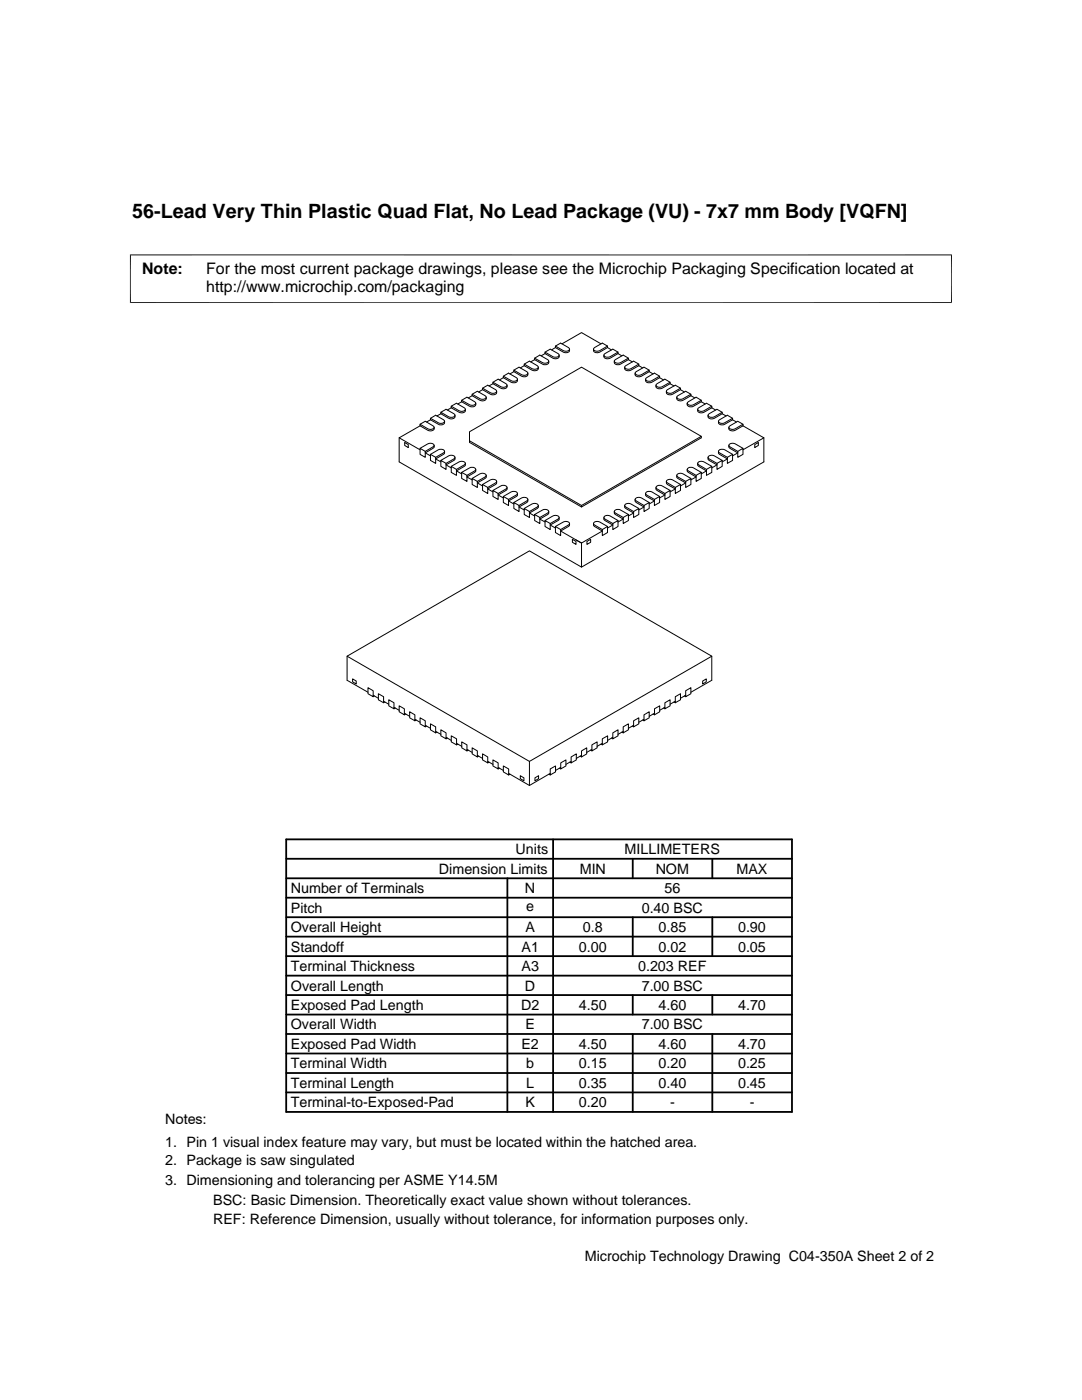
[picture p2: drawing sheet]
<svg xmlns="http://www.w3.org/2000/svg" width="216mm" height="279mm" viewBox="0 0 216 279" stroke-linecap="round" stroke-linejoin="round" font-family="sans-serif">
<g fill="none" stroke="#000" stroke-width=".2">
<path d="M26 50.8v9.7M189.9 50.8v9.7M189.9 50.9h-164M25.9 60.4h164M92.1 79.9l1.6 .9 .5 .1a.54 .54 0 0 0 .7-.6l-1.7-1-1.1 .6v.3M94.2 79l-.8 .4M94.2 78.7l1.8 1a.64 .64 0 0 0 1-.6l-1.8-1-1 .6v.3M94.2 79l1.8 1a.7 .7 0 0 0 .7-.1 .7 .7 0 0 0 .3-.6M96.3 77.8l-.8 .4M96.3 77.5l1.6 .9 .5 .1a.55 .55 0 0 0 .7-.6l-1.8-1-1 .6v.3M96.3 77.8l1.6 .9 .5 .1a.62 .62 0 0 0 .7-.7M98.4 76.6l-.8 .4"/>
<path d="M98.4 76.3l1.5 .9 .5 .1a.55 .55 0 0 0 .7-.6l-1.7-1-1 .6v.3M98.4 76.6l1.5 .9 .5 .1a.62 .62 0 0 0 .8-.7M100.4 75.4l-.7 .4M100.4 75.1l1.6 .9 .5 .1a.54 .54 0 0 0 .7-.6l-1.7-1-1.1 .6v.3M100.4 75.4l1.6 .9 .5 .1a.59 .59 0 0 0 .8-.7M102.5 74.2l-.8 .4M102.5 73.9l1.8 1a.62 .62 0 0 0 .7 0 .62 .62 0 0 0 .3-.6l-1.7-1-1.1 .6v.3M102.5 74.2l1.6 .9a.75 .75 0 0 0 .8 .1 .75 .75 0 0 0 .4-.7M104.6 73l-.8 .4M104.6 72.7l1.6 .9 .5 .1a.65 .65 0 0 0 .7-.4l-.2-.3-1.6-.9-1 .6v.3M104.6 73l1.6 .9 .5 .1a.62 .62 0 0 0 .7-.7M106.7 71.8l-.8 .4"/>
<path d="M106.7 71.5l1.5 .9 .6 .1a.55 .55 0 0 0 .7-.6l-1.8-1-1 .6v.3M106.7 71.8l1.8 1h.3a.62 .62 0 0 0 .7-.7M108.8 70.6l-.8 .4M108.8 70.3l1.5 .9 .5 .1a.53 .53 0 0 0 .7-.6l-1.7-1-1 .6v.3M108.8 70.6l1.5 .9 .5 .1a.62 .62 0 0 0 .8-.7M110.8 69.4l-.7 .4M110.8 69.1l1.6 .9 .5 .1a.54 .54 0 0 0 .7-.6l-1.7-1-1.1 .6v.3M110.8 69.4l1.6 .9a.75 .75 0 0 0 .8 .1 .75 .75 0 0 0 .4-.7M112.1 68.6l3.9-2.2 3.9 2.2M121.2 69.4l-1.5 .9a.75 .75 0 0 1-.8 .1 .75 .75 0 0 1-.5-.7M121.2 69.1l-1.5 .9-.6 .1a.54 .54 0 0 1-.6-.6l1.7-1 1 .6v.3M121.2 69.4l.8 .4"/>
<path d="M123.3 70.6l-1.5 .9a.75 .75 0 0 1-.9 .1 .75 .75 0 0 1-.4-.7M123.3 70.3l-1.8 1a.62 .62 0 0 1-.6 0 .62 .62 0 0 1-.4-.6l1.8-1 1 .6v.3M123.3 70.6l.8 .4M125.4 71.8l-1.8 1h-.3a.62 .62 0 0 1-.7-.7M125.4 71.5l-1.6 .9-.5 .1a.55 .55 0 0 1-.7-.6l1.8-1 1 .6v.3M125.4 71.8l.8 .4M127.5 73l-1.6 .9-.5 .1a.62 .62 0 0 1-.7-.7M127.5 72.7l-1.6 .9-.5 .1a.55 .55 0 0 1-.7-.6l1.7-1 1.1 .6v.3M127.5 73l.7 .4M129.5 74.2l-1.5 .9a.77 .77 0 0 1-.8 .1 .77 .77 0 0 1-.5-.7M129.5 73.9l-1.7 1a.62 .62 0 0 1-.7 0 .62 .62 0 0 1-.3-.6l1.7-1 1 .6v.3M129.5 74.2l.8 .4"/>
<path d="M131.6 75.4l-1.8 1a.68 .68 0 0 1-.7-.1 .68 .68 0 0 1-.3-.6M131.6 75.1l-1.8 1a.64 .64 0 0 1-.9-.6l1.7-1 1 .6v.3M131.6 75.4l.8 .4M133.7 76.6l-1.6 .9a.75 .75 0 0 1-.8 .1 .75 .75 0 0 1-.4-.7M133.7 76.3l-1.6 .9-.5 .1a.54 .54 0 0 1-.7-.6l1.8-1 1 .6v.3M133.7 76.6l.8 .4M135.8 77.8l-1.6 .9-.5 .1a.62 .62 0 0 1-.7-.7M135.8 77.5l-1.6 .9-.5 .1a.55 .55 0 0 1-.7-.6l1.7-1 1.1 .6v.3M135.8 77.8l.8 .4M137.9 79l-1.6 .9-.5 .1a.62 .62 0 0 1-.8-.7M137.9 78.7l-1.8 1h-.3a.55 .55 0 0 1-.7-.6l1.7-1 1.1 .6v.3M137.9 79l.7 .4"/>
<path d="M139.9 79.9l-1.7 1h-.6l-.5-.4 .3-.3 1.5-.9 1 .6v.3M79.7 87.4v4.8l36.3 21 36.4-21v-4.8M80.8 88.3l.7 .4v.6l-.7-.4zM83.8 85l-4.1 2.4 4.1 2.4M83.8 85l1.6 .9a.77 .77 0 0 0 .8 .1 .77 .77 0 0 0 .4-.7M83.8 89.5l1.1 .6v1.2l-1.1-.6zM83.8 89.5l1.8-1h.6l.4 .2v.2l-.2 .3-1.5 .9M83.8 84.7l1.8 1h.6l.4-.4-.2-.3-1.5-.9-1.1 .6v.3M85.9 83.8l-.8 .4M85.9 83.8l1.8 1h.3a.62 .62 0 0 0 .7-.7M85.9 83.5l1.8 1h.3a.55 .55 0 0 0 .7-.6l-1.8-1-1 .6v.3M85.9 90.7l1 .6v1.2l-1-.6z"/>
<path d="M85.9 90.7l1.6-.9 .5-.1a.53 .53 0 0 1 .7 .5l-1.8 1.1M86.6 88.9v.3l-.2 .3-1.5 .9 1 .6M88 82.6l-.8 .4M88 82.6l1.5 .9 .5 .1a.62 .62 0 0 0 .8-.7M88 82.3l1.5 .9 .5 .1a.53 .53 0 0 0 .7-.6l-1.7-1-1 .6v.3M88 91.9l1.5-.9 .5-.2a.55 .55 0 0 1 .7 .6l-1.7 1.1M88 91.9l1 .6v1.2l-1-.6zM88.7 90.1v.4l-.2 .2-1.6 .9 1.1 .6M90 81.4l-.7 .4M90 81.1l1.6 .9 .5 .1a.55 .55 0 0 0 .7-.6l-1.7-1-1.1 .6v.3M90 81.4l1.6 .9a.75 .75 0 0 0 .8 .1 .75 .75 0 0 0 .5-.7M90 93.1l1.1 .6v1.2l-1.1-.6z"/>
<path d="M90 93.1l1.6-.9 .5-.1a.55 .55 0 0 1 .7 .5l-1.7 1.1M90.8 91.3l-.1 .4-.1 .2-1.6 .9 1 .6M92.1 80.2l-.7 .4M92.1 80.2l1.8 1a.69 .69 0 0 0 1-.7M92.1 94.3l1.1 .6v1.2l-1.1-.6zM92.1 94.3l1.8-1a.64 .64 0 0 1 1 .5l-1.7 1.1M92.9 92.5l-.1 .4-.2 .2-1.5 .9 1 .6M93.7 86.2l22.3-12.9 23.9 13.8-23.9 13.8-22.3-12.9zM94.2 95.5l1 .6v1.2l-1-.6zM94.2 95.5l1.8-1h.6l.4 .2v.2l-.2 .3-1.6 .9M94.9 93.7v.4l-.2 .2-1.5 .9 1 .6M96.3 96.7l1 .6v1.2l-1-.6z"/>
<path d="M96.3 96.7l1.6-.9 .5-.1a.55 .55 0 0 1 .7 .5l-1.8 1.1M97 94.9v.3l-.2 .3-1.6 .9 1.1 .6M98.4 97.9l1 .6v1.2l-1-.6zM98.4 97.9l1.7-1h.3a.55 .55 0 0 1 .7 .5l-1.7 1.1M99.1 96.1v.4l-.2 .2-1.6 .9 1.1 .6M100.4 99.1l1.1 .6v1.2l-1.1-.6zM100.4 99.1l1.6-.9 .5-.1a.52 .52 0 0 1 .7 .5l-1.7 1.1M101.2 97.3l-.1 .4-.1 .2-1.6 .9 1 .6M103.3 98.5l-.1 .4-.2 .2-1.5 .9 1 .6M105.3 99.7v.4l-.2 .2-1.5 .9 1 .6M126.7 99.7v.3l.3 .3 1.5 .9-1 .6M128.8 98.5l.1 .4 .1 .2 1.6 .9-1.1 .6"/>
<path d="M130.6 99.7l1-.6v1.2l-1 .6zM130.9 97.3v.4l.2 .2 1.6 .9-1.1 .6M131.6 99.1l-1.8-1a.62 .62 0 0 0-.6 0 .62 .62 0 0 0-.3 .5l1.7 1.1M132.7 98.5l1-.6v1.2l-1 .6zM133 96.1v.4l.2 .2 1.5 .9-1 .6M133.7 97.9l-1.6-.9-.5-.1a.54 .54 0 0 0-.7 .5l1.8 1.1M134.7 97.3l1.1-.6v1.2l-1.1 .6zM135 94.9l.1 .4 .2 .2 1.5 .9-1 .6M135.8 96.7l-1.6-.9-.5-.1a.55 .55 0 0 0-.7 .5l1.7 1.1M136.8 96.1l1.1-.6v1.2l-1.1 .6zM137.1 93.7v.3l.3 .3 1.5 .9-1 .6M137.9 95.5l-1.6-.9-.5-.2a.55 .55 0 0 0-.7 .6l1.7 1.1"/>
<path d="M138.9 94.9l1-.6v1.2l-1 .6zM139.2 92.5l.1 .4 .1 .2 1.6 .9-1.1 .6M139.9 80.2l-1.7 1a.71 .71 0 0 1-1.1-.7M139.9 94.3l-1.7-1a.64 .64 0 0 0-1 .5l1.7 1.1M139.9 80.2l.8 .4M139.9 87.1v.3l-23.9 13.8-22.3-12.9v-.3M141 93.7l1-.6v1.2l-1 .6zM141.3 91.3v.4l.2 .2 1.6 .9-1.1 .6M142 81.4l-1.5 .9a.75 .75 0 0 1-.9 .1 .75 .75 0 0 1-.4-.7M142 81.1l-1.5 .9-.6 .1a.54 .54 0 0 1-.6-.6l1.7-1 1 .6v.3M142 93.1l-1.5-.9-.6-.1a.54 .54 0 0 0-.6 .5l1.7 1.1M142 81.4l.8 .4"/>
<path d="M143.1 92.5l1-.6v1.2l-1 .6zM143.4 90.1v.4l.2 .2 1.5 .9-1 .6M144.1 82.6l-1.6 .9a.75 .75 0 0 1-.8 .1 .75 .75 0 0 1-.4-.7M144.1 82.3l-1.6 .9-.5 .1a.53 .53 0 0 1-.7-.6l1.8-1 1 .6v.3M144.1 91.9l-1.6-.9-.5-.2a.55 .55 0 0 0-.7 .6l1.8 1.1M144.1 82.6l.8 .4M145.1 91.3l1.1-.6v1.2l-1.1 .6zM145.4 88.9l.1 .4 .1 .2 1.6 .9-1 .6M146.2 83.8l-1.8 1h-.3a.62 .62 0 0 1-.7-.7M146.2 83.5l-1.8 1h-.3a.55 .55 0 0 1-.7-.6l1.7-1 1.1 .6v.3M146.2 90.7l-1.6-.9-.5-.1a.53 .53 0 0 0-.7 .5l1.7 1.1M146.2 83.8l.8 .4"/>
<path d="M147.2 90.1l1.1-.6v1.2l-1.1 .6zM148.3 85l-1.6 .9-.5 .1a.62 .62 0 0 1-.8-.7M148.3 84.7l-1.6 .9-.5 .1a.55 .55 0 0 1-.7-.6l1.7-1 1.1 .6v.3M148.3 89.5l-1.6-.9-.5-.1a.55 .55 0 0 0-.7 .5l1.7 1.1M148.3 85l4.1 2.4-4.1 2.4M150.6 88.7l.7-.4v.6l-.7 .4zM102.5 100.3l1.1 .6v1.2l-1.1-.6zM102.5 100.3l1.6-.9 .5-.1a.54 .54 0 0 1 .7 .5l-1.7 1.1M104.6 101.5l1 .6v1.2l-1-.6zM104.6 101.5l1.6-.9 .5-.1a.65 .65 0 0 1 .7 .4l-.2 .3-1.6 .9M106.7 102.7l1 .6v1.2l-1-.6zM106.7 102.7l1.8-1h.3a.55 .55 0 0 1 .7 .5l-1.8 1.1"/>
<path d="M107.4 100.9l-.2 .6-1.6 .9 1.1 .6M108.8 103.9l1 .6v1.2l-1-.6zM108.8 103.9l1.5-.9 .5-.2a.55 .55 0 0 1 .7 .6l-1.7 1.1M109.5 102.1v.4l-.2 .2-1.6 .9 1.1 .6M110.8 105.1l1.1 .6v1.2l-1.1-.6zM110.8 105.1l1.6-.9 .5-.1a.54 .54 0 0 1 .7 .5l-1.7 1.1M111.6 103.3l-.1 .4-.1 .2-1.6 .9 1 .6M114.2 107.6l.7 .5v.5l-.7-.4zM114.9 107.8l1.1 .6v4.8M116 100.9v.3M117.1 108.1l.8-.5v.6l-.8 .4zM118.4 104.5l.1 .4 .1 .2 1.6 .9-4.2 2.4-4.1-2.4 1.5-.9 .2-.2v-.4"/>
<path d="M120.2 105.7l1-.6v1.2l-1 .6zM120.5 103.3v.4l.2 .2 1.6 .9-1.1 .6M121.2 105.1l-1.5-.9-.6-.1a.54 .54 0 0 0-.6 .5l1.7 1.1M122.3 104.5l1-.6v1.2l-1 .6zM122.6 102.1v.4l.2 .2 1.6 .9-1.1 .6M123.3 103.9l-1.5-.9-.6-.2a.54 .54 0 0 0-.7 .6l1.8 1.1M124.4 103.3l1-.6v1.2l-1 .6zM124.7 100.9v.4l.2 .2 1.5 .9-1 .6M125.4 102.7l-1.8-1h-.3a.55 .55 0 0 0-.7 .5l1.8 1.1M126.4 102.1l1.1-.6v1.2l-1.1 .6zM127.5 101.5l-1.6-.9-.5-.1a.55 .55 0 0 0-.7 .5l1.7 1.1M128.5 100.9l1-.6v1.2l-1 .6z"/>
<path d="M129.5 100.3l-1.7-1h-.6l-.4 .2-.1 .2 .3 .3 1.5 .9M69.3 131l36.3-21.1 36.4 21.1-36.4 21zM69.3 131v4.8l4.1 2.4M70.4 135.5l.7 .4v.6l-.7-.4zM73.4 137.2l1.1 .7v1.1l-1.1-.5zM74.5 138.7l1 .7M74.7 138.9l-.2 .1M75.5 138.5l1 .5v1.3l-1-.6zM76.5 140l1.1 .5M77.6 139.7l1 .6v1.2l-1-.6zM134.7 139l1.1-.5v1.2l-1.1 .6zM134.7 140l-1 .5"/>
<path d="M136.6 138.9l.2 .1M136.8 137.9l1.1-.7v1.3l-1.1 .5zM136.8 138.7l-1 .7M140.2 135.9l.7-.4v.6l-.7 .4zM142 131v4.8l-4.1 2.4M76.8 140.1l-.3 .2M78.6 141.2l1.1 .6M78.9 141.3l-.3 .2M79.7 140.9l1 .6v1.2l-1-.7zM80.7 142.3l1 .7M81 142.5l-.3 .2M81.7 142l1.1 .7v1.1l-1.1-.5z"/>
<path d="M82.8 143.6l1 .5M83 143.7l-.2 .1M83.8 143.3l1.1 .5v1.3l-1.1-.6zM84.9 144.8l1 .6M85.1 144.9l-.2 .2M85.9 144.5l1 .6v1.2l-1-.7zM86.9 146l1.1 .6M87.2 146.1l-.3 .2M88 145.6l1 .7v1.1l-1-.5zM89 147.2l1 .6M89.3 147.3l-.3 .1M90 146.9l1.1 .5v1.3l-1.1-.6z"/>
<path d="M91.1 148.4l1 .5M91.4 148.5l-.3 .2M92.1 148.1l1.1 .6v1.2l-1.1-.7zM93.2 149.6l1 .6M93.4 149.7l-.2 .2M94.2 149.2l1.1 .7v1.2l-1.1-.6zM95.3 150.7l1 .7M95.5 150.9l-.2 .2M96.3 150.5l1 .6v1.2l-1-.6zM97.3 152l1.1 .5M97.6 152.1l-.3 .2M98.4 151.7l1 .6v1.2l-1-.6z"/>
<path d="M99.4 153.2l1 .6M99.7 153.3l-.3 .2M100.4 152.9l1.1 .6v1.2l-1.1-.6zM101.5 154.3l4.1 2.5 4.2-2.5M101.7 154.5l-.2 .2M103.8 154.8l.7 .4v.6l-.7-.4zM105.6 152v4.8M106.7 155.2l.8-.4v.6l-.8 .4zM109.5 154.5l.3 .2M109.8 153.5l1-.6v1.2l-1 .6zM111.6 153.3l.3 .2M111.9 152.3l1-.6v1.2l-1 .6z"/>
<path d="M111.9 153.2l-1.1 .6M113.7 152.1l.3 .2M114 151.1l1-.6v1.2l-1 .6zM114 152l-1.1 .5M115.8 150.9l.2 .2M116 149.9l1.1-.7v1.3l-1.1 .6zM116 150.7l-1 .7M117.9 149.7l.2 .2M118.1 148.7l1-.6v1.1l-1 .7zM118.1 149.6l-1 .6M119.9 148.5l.3 .2M120.2 147.4l1-.5v1.2l-1 .6z"/>
<path d="M120.2 148.4l-1.1 .5M122 147.3l.3 .1M122.3 146.3l1-.7v1.3l-1 .5zM122.3 147.2l-1.1 .6M124.1 146.1l.3 .2M124.4 145.1l1-.6v1.1l-1 .7zM124.4 146l-1.1 .6M126.2 144.9l.2 .2M126.4 143.8l1.1-.5v1.2l-1.1 .6zM126.4 144.8l-1 .6M128.2 143.7l.3 .1M128.5 142.7l1-.7v1.3l-1 .5z"/>
<path d="M128.5 143.6l-1 .5M130.3 142.5l.3 .2M130.6 141.5l1-.6v1.1l-1 .7zM130.6 142.3l-1.1 .7M132.4 141.3l.3 .2M132.7 140.3l1-.6v1.2l-1 .6zM132.7 141.2l-1.1 .6M134.5 140.1l.2 .2"/>
</g>
<g fill="none" stroke="#000" stroke-width=".36">
<path d="M57.1 179.2h100.9M57.1 175.3h100.9M57.1 171.4h100.9M57.1 167.5h100.9v54.4h-100.9zM101.2 175.3v46.6M110.4 167.5v54.4M126.3 171.4v3.9M142.1 171.4v3.9M57.1 186.9h100.9M57.1 183h100.9M57.1 198.6h100.9M57.1 194.7h100.9"/>
<path d="M57.1 190.8h100.9M126.3 183v7.8M126.3 198.6v3.9M142.1 183v7.8M142.1 198.6v3.9M57.1 214.1h100.9M57.1 206.4h100.9M57.1 202.5h100.9M57.1 210.2h100.9M57.1 218h100.9M126.3 206.4v15.5M142.1 206.4v15.5"/>
</g>
<text font-size="3.9" x="26.4" y="43.5">56-Lead Very Thin Plastic Quad Flat, No Lead Package (VU) - 7x7 mm Body [VQFN]</text>
<g font-size="3.2">
<text x="28.4" y="54.6">Note:</text>
<text x="41.1" y="54.6">For the most current package drawings, please see the Microchip Packaging Specification located at</text>
<text x="41.1" y="58.3">http://www.microchip.com/packaging</text>
</g>
<g font-size="2.9">
<text x="102.9" y="170.5">Units</text>
<text x="124.6" y="170.5">MILLIMETERS</text>
<text x="58" y="178.2">Number of Terminals</text>
<text x="87.6" y="174.4">Dimension Limits</text>
<text x="104.8" y="178.2">N</text>
<text x="115.7" y="174.4">MIN</text>
<text x="130.8" y="174.4">NOM</text>
<text x="132.6" y="178.2">56</text>
<text x="147" y="174.4">MAX</text>
<text x="58" y="182.1">Pitch</text>
<text x="105" y="181.8">e</text>
<text x="128" y="182.1">0.40 BSC</text>
<text x="58" y="186">Overall Height</text>
<text x="58" y="189.9">Standoff</text>
<text x="104.1" y="189.9">A1</text>
<text x="104.8" y="186">A</text>
<text x="115.5" y="189.9">0.00</text>
<text x="116.3" y="186">0.8</text>
<text x="131.4" y="186">0.85</text>
<text x="131.4" y="189.9">0.02</text>
<text x="147.3" y="186">0.90</text>
<text x="147.3" y="189.9">0.05</text>
<text x="58" y="193.8">Terminal Thickness</text>
<text x="58" y="197.7">Overall Length</text>
<text x="104.1" y="193.8">A3</text>
<text x="104.8" y="197.7">D</text>
<text x="127.3" y="193.8">0.203 REF</text>
<text x="128" y="197.7">7.00 BSC</text>
<text x="58" y="201.6">Exposed Pad Length</text>
<text x="104" y="201.6">D2</text>
<text x="115.5" y="201.6">4.50</text>
<text x="131.4" y="201.6">4.60</text>
<text x="147.3" y="201.6">4.70</text>
<text x="58" y="205.4">Overall Width</text>
<text x="58" y="209.3">Exposed Pad Width</text>
<text x="104" y="209.3">E2</text>
<text x="104.8" y="205.4">E</text>
<text x="115.5" y="209.3">4.50</text>
<text x="128" y="205.4">7.00 BSC</text>
<text x="131.4" y="209.3">4.60</text>
<text x="147.3" y="209.3">4.70</text>
<text x="58" y="213.2">Terminal Width</text>
<text x="105" y="213.2">b</text>
<text x="115.5" y="213.2">0.15</text>
<text x="131.4" y="213.2">0.20</text>
<text x="147.3" y="213.2">0.25</text>
<text x="58" y="217.1">Terminal Length</text>
<text x="58" y="221">Terminal-to-Exposed-Pad</text>
<text x="104.8" y="221">K</text>
<text x="105" y="217.1">L</text>
<text x="115.5" y="221">0.20</text>
<text x="115.5" y="217.1">0.35</text>
<text x="131.4" y="217.1">0.40</text>
<text x="133.7" y="221">-</text>
<text x="147.3" y="217.1">0.45</text>
<text x="149.6" y="221">-</text>
<text x="32.9" y="224.3">Notes:</text>
<text x="32.9" y="228.9">1. Pin 1 visual index feature may vary, but must be located within the hatched area.</text>
<text x="32.9" y="232.6">2. Package is saw singulated</text>
<text x="32.9" y="236.5">3. Dimensioning and tolerancing per ASME Y14.5M</text>
<text x="42.5" y="244.3">REF: Reference Dimension, usually without tolerance, for information purposes only.</text>
<text x="42.5" y="240.6">BSC: Basic Dimension. Theoretically exact value shown without tolerances.</text>
<text x="116.7" y="251.7">Microchip Technology Drawing C04-350A Sheet 2 of 2</text>
</g>
</svg>
